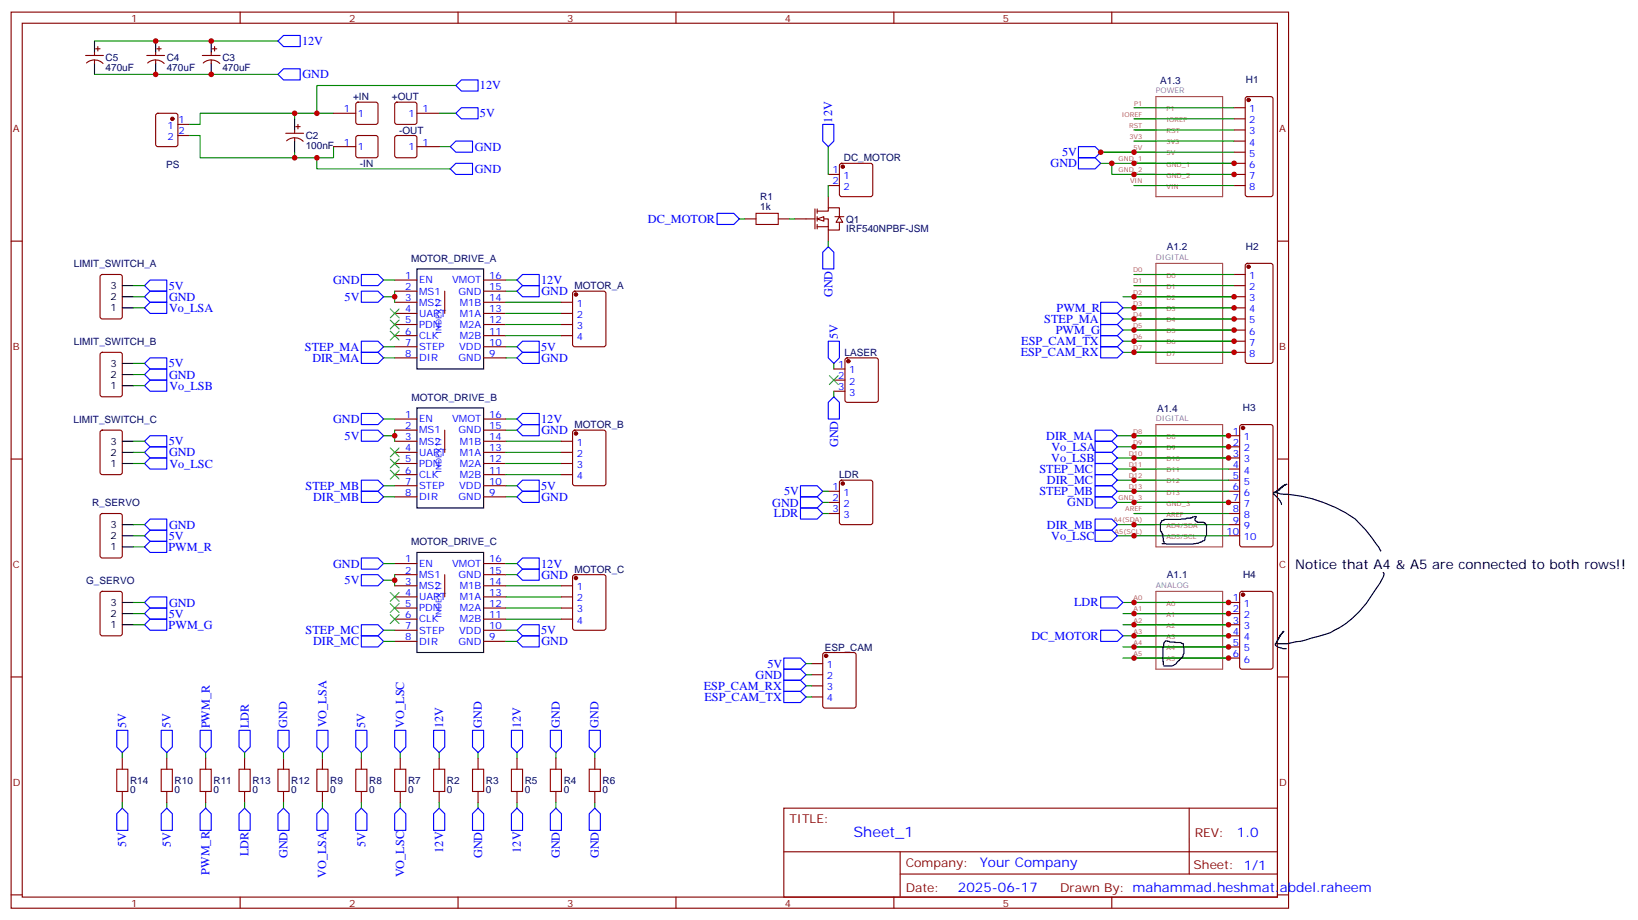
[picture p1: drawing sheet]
<svg xmlns="http://www.w3.org/2000/svg" width="520mm" height="292mm" viewBox="0 0 520 292" stroke-linecap="round" stroke-linejoin="round" font-family="sans-serif">
<g fill="none" stroke="#870000" stroke-width=".35">
<path d="M3.5 3.8h405.4v284.4h-405.4zM7.1 7.4h398.2v277.3h-398.2zM76.2 3.8v3.6M145.3 3.8v3.6M214.5 3.8v3.6M283.6 3.8v3.6M352.8 3.8v3.6M94.5 39.5v1.4M105.8 35.9h7.1M113.1 32.6l.5-.2h5.6l.5 .2 .2 .5v5.7l-.2 .5-.5 .2h-5.6l-.5-.3-.2-.4v-5.7zM125.5 32.6l.4-.2h5.7l.5 .2 .2 .5v5.7l-.2 .5-.5 .2h-5.7l-.5-.3-.2-.4v-5.7zM132.3 35.9h7"/>
<path d="M90.7 42.3h5.6M90.9 44.7a3.8 3.8 0 0 1 5.3 .1M93.5 41.2v1.1M93.5 43.7v1.1M93.8 40.2h1.4M105.8 46.5h7.1M113.1 43.2l.5-.2h5.6l.5 .2 .2 .5v5.7l-.2 .5-.5 .2h-5.6l-.5-.3-.2-.4v-5.7zM125.5 43.2l.4-.2h5.7l.5 .2 .2 .5v5.7l-.2 .5-.5 .2h-5.7l-.5-.3-.2-.4v-5.7zM132.3 46.5h7M3.5 76.5h3.6M252.2 69.5h6.4M258.6 66.3v6.3"/>
<path d="M259.3 69.5h3.5v3.5h3.5v-2.5M259.3 67h3.5v-1.1h3.5v2.9M259.3 66.3v1.4M259.3 68.8v1.4M259.3 71.2v1.4M259.3 71.9h3.5M262.8 62.4v3.5M262.8 73v3.5M264.9 68.8h2.9M405.3 76.5h3.6M32 87.3l.5-.2h5.6l.7 .4v13l-.5 .7h-5.8l-.7-.5-.1-12.9zM125.2 88.9h7.1"/>
<path d="M125.2 92.4h7.1M125.2 95.9h7.1M125.2 99.4h7.1M141.1 92.4v7M153.5 88.9h7M153.5 92.4h7M153.5 95.9h7M153.5 99.4h7M178.2 95.9h3.5M178.2 99.4h3.5M181.9 92.6l.5-.2h9.2l.6 .4 .1 16.5-.5 .7h-9.4l-.7-.4v-16.5zM32 112l.5-.2h5.6l.7 .4v13l-.5 .7h-5.8l-.7-.5-.1-12.9z"/>
<path d="M125.2 103h7.1M125.2 106.5h7.1M125.2 110h7.1M125.2 113.6h7.1M153.5 103h7M153.5 106.5h7M153.5 110h7M153.5 113.6h7M178.2 103h3.5M178.2 106.5h3.5M32 136.7l.5-.2h5.6l.7 .4v13l-.5 .6-5.8 .1-.7-.5-.1-12.9zM125.2 133h7.1"/>
<path d="M125.2 136.5h7.1M141.1 136.5v7M153.5 133h7M153.5 136.5h7M181.9 136.7l.5-.2h9.2l.6 .4 .1 16.5-.5 .7h-9.4l-.7-.4v-16.5zM3.5 145.7h3.6M125.2 140h7.1M125.2 143.5h7.1M125.2 147.1h7.1M125.2 150.6h7.1M125.2 154.1h7.1M125.2 157.7h7.1"/>
<path d="M153.5 140h7M153.5 143.5h7M153.5 147.1h7M153.5 150.6h7M153.5 154.1h7M153.5 157.7h7M178.2 140h3.5M178.2 143.5h3.5M178.2 147.1h3.5M178.2 150.6h3.5M405.3 145.7h3.6M32 163.2l.5-.3h5.6l.7 .5v13l-.5 .6-5.8 .1-.7-.5-.1-12.9z"/>
<path d="M125.2 178.8h7.1M153.5 178.8h7M32 187.8l.5-.2h5.6l.7 .5v12.9l-.5 .7-5.8 .1-.7-.5-.1-13zM125.2 182.4h7.1M125.2 185.9h7.1M125.2 189.4h7.1M125.2 192.9h7.1M125.2 196.5h7.1M125.2 200h7.1M141.1 182.4v7M153.5 182.4h7M153.5 185.9h7"/>
<path d="M153.5 189.4h7M153.5 192.9h7M153.5 196.5h7M153.5 200h7M178.2 185.9h3.5M178.2 189.4h3.5M178.2 192.9h3.5M178.2 196.5h3.5M181.9 182.6l.5-.2h9.2l.6 .4 .1 16.5-.5 .6-9.4 .1-.7-.5v-16.4zM3.5 214.8h3.6M125.2 203.5h7.1M153.5 203.5h7"/>
<path d="M405.3 214.8h3.6M248.7 256.4h156.6v28.3h-156.6zM377.3 256.5v20.8M248.7 270.3h156.5M285.6 277.3h119.6M285.6 270.3v14.1M3.5 284h3.6M76.2 284.7v3.5M145.3 284.7v3.5M214.5 284.7v3.5M283.6 284.7v3.5M352.8 284.7v3.5"/>
<path d="M405.3 284h3.6"/>
</g>
<g fill="none" stroke="#a64a4a" stroke-width=".35">
<path d="M359.8 34.2h7M359.8 37.7h7M366.8 30.7h21.1v31.7h-21.1zM359.8 41.2h7M359.8 44.8h7M359.8 48.3h7M359.8 51.8h7M359.8 55.4h7M359.8 58.9h7M359.8 87.1h7M359.8 90.6h7M359.8 94.2h7"/>
<path d="M359.8 97.7h7M366.8 83.6h21.1v31.7h-21.1zM359.8 101.2h7M359.8 104.7h7M359.8 108.3h7M359.8 111.8h7M359.8 138.3h7M366.8 134.7h21.1v38.8h-21.1zM359.8 141.8h7M359.8 145.3h7M359.8 148.8h7M359.8 152.4h7"/>
<path d="M359.8 155.9h7M359.8 159.4h7M359.8 162.9h7M359.8 166.5h7M359.8 170h7M359.8 191.2h7M359.8 194.7h7M359.8 198.2h7M366.8 187.6h21.1v24.7h-21.1zM359.8 201.8h7M359.8 205.3h7M359.8 208.8h7"/>
</g>
<g fill="none" stroke="#008700" stroke-width=".35">
<path d="M105.8 35.9h-42.3v3.6h-3.5M139.3 35.9h5.3M144.6 27.1h-44.1v8.8M60 43h3.5v7.1h42.3v-3.6M100.5 50.1v3.5h42.4M139.3 46.5h3.6M349.2 51.8h42.4M352.8 51.8v3.6h38.8M42.3 97.7h3.6M42.3 94.2h3.6M42.3 90.6h3.6M121.7 94.2h3.5"/>
<path d="M121.7 88.9h3.5M125.2 92.4v3.5M160.5 95.9h17.7M160.5 99.4h17.7M160.5 92.4h3.5M160.5 88.9h3.5M356.3 97.7h35.3M356.3 94.2h35.3M42.3 115.3h3.6M42.3 118.9h3.6M121.7 113.6h3.5M121.7 110h3.5"/>
<path d="M160.5 103h17.7M160.5 106.5h17.7M160.5 113.6h3.5M160.5 110h3.5M356.3 101.2h35.3M356.3 104.7h35.3M356.3 108.3h35.3M356.3 111.8h35.3M42.3 122.4h3.6M121.7 133h3.5M121.7 138.3h3.5M125.2 136.5v3.5"/>
<path d="M160.5 136.5h3.5M160.5 133h3.5M354.5 138.3h35.3M42.3 140h3.6M42.3 143.5h3.6M42.3 147.1h3.6M121.7 157.7h3.5M121.7 154.1h3.5M160.5 140h17.7M160.5 143.5h17.7M160.5 147.1h17.7M160.5 150.6h17.7"/>
<path d="M160.5 157.7h3.5M160.5 154.1h3.5M354.5 159.4h35.3M354.5 141.8h35.3M42.3 166.5h3.6M42.3 170h3.6M42.3 173.5h3.6M121.7 178.8h3.5M160.5 178.8h3.5M42.3 191.2h3.6M42.3 194.7h3.6M42.3 198.2h3.6"/>
<path d="M121.7 200h3.5M121.7 184.1h3.5M125.2 182.4v3.5M160.5 185.9h17.7M160.5 189.4h17.7M160.5 192.9h17.7M160.5 196.5h17.7M160.5 182.4h3.5M160.5 200h3.5M356.3 191.2h33.5M356.3 194.7h33.5M356.3 198.2h33.5"/>
<path d="M121.7 203.5h3.5M160.5 203.5h3.5"/>
</g>
<g fill="none" stroke="#00f" stroke-width=".35">
<path d="M144.6 35.9l1.8-1.7h5.3v3.5h-5.3zM146.4 25.4h5.3v3.5h-5.3l-1.8-1.8zM142.9 46.5l1.7-1.7h5.3v3.5h-5.3zM142.9 53.6l1.7-1.8h5.3v3.6h-5.3zM342.2 50.1h5.3l1.7 1.7-1.7 1.8h-5.3zM45.9 94.2l1.7-1.8h5.3v3.5h-5.3zM45.9 90.6l1.7-1.7h5.3v3.5h-5.3zM45.9 97.7l1.7-1.8h5.3v3.5h-5.3zM114.7 87.1h5.2l1.8 1.8-1.8 1.7h-5.2zM114.7 92.4h5.2l1.8 1.8-1.8 1.7h-5.2zM164 92.4l1.8-1.8h5.3v3.6h-5.3zM164 88.9l1.8-1.8h5.3v3.5h-5.3z"/>
<path d="M45.9 118.9l1.7-1.8h5.3v3.5h-5.3zM45.9 115.3l1.7-1.7h5.3v3.5h-5.3zM114.7 108.3h5.2l1.8 1.7-1.8 1.8h-5.2zM114.7 111.8h5.2l1.8 1.8-1.8 1.7h-5.2zM164 113.6l1.8-1.8h5.3v3.5h-5.3zM164 110l1.8-1.7h5.3v3.5h-5.3zM45.9 122.4l1.7-1.8h5.3v3.5h-5.3zM114.7 131.2h5.2l1.8 1.8-1.8 1.7h-5.2zM114.7 136.5h5.2l1.8 1.8-1.8 1.7h-5.2zM164 136.5l1.8-1.8h5.3v3.6h-5.3zM164 133l1.8-1.8h5.3v3.5h-5.3zM45.9 147.1l1.7-1.8h5.3v3.5h-5.3z"/>
<path d="M45.9 143.5l1.7-1.7h5.3v3.5h-5.3zM45.9 140l1.7-1.7h5.3v3.5h-5.3zM114.7 155.9h5.2l1.8 1.8-1.8 1.7h-5.2zM114.7 152.4h5.2l1.8 1.7-1.8 1.8h-5.2zM164 157.7l1.8-1.8h5.3v3.5h-5.3zM164 154.1l1.8-1.7h5.3v3.5h-5.3zM347.5 157.7h5.3l1.7 1.7-1.7 1.8h-5.3zM45.9 170l1.7-1.8h5.3v3.6h-5.3zM45.9 173.5l1.7-1.7h5.3v3.5h-5.3zM47.6 164.7h5.3v3.5h-5.3l-1.7-1.7zM114.7 177.1h5.2l1.8 1.7-1.8 1.8h-5.2zM164 178.8l1.8-1.7h5.3v3.5h-5.3z"/>
<path d="M47.6 196.5h5.3v3.5h-5.3l-1.7-1.8zM47.6 192.9h5.3v3.6h-5.3l-1.7-1.8zM47.6 189.4h5.3v3.5h-5.3l-1.7-1.7zM114.7 198.2h5.2l1.8 1.8-1.8 1.8h-5.2zM114.7 182.4h5.2l1.8 1.7-1.8 1.8h-5.2zM164 200l1.8-1.8h5.3v3.6h-5.3zM165.8 180.6h5.3v3.5h-5.3l-1.8-1.7zM114.7 201.8h5.2l1.8 1.7-1.8 1.8h-5.2zM164 203.5l1.8-1.7h5.3v3.5h-5.3z"/>
</g>
<g fill="none" stroke="#000" stroke-width=".35">
<path d="M93.5 37.7v3.5M93.5 44.8v3.5M38.8 90.6h3.5M38.8 97.7h3.5M38.8 94.2h3.5M132.3 85.3h21.2v31.8h-21.2zM38.8 115.3h3.5M38.8 118.9h3.5M38.8 122.4h3.5M132.3 129.4h21.2v31.8h-21.2zM38.8 140h3.5M38.8 147.1h3.5"/>
<path d="M38.8 143.5h3.5M38.8 166.5h3.5M38.8 173.5h3.5M38.8 170h3.5M132.3 175.3h21.2v31.7h-21.2zM38.8 191.2h3.5M38.8 198.2h3.5M38.8 194.7h3.5"/>
</g>
<g fill="none" stroke="#3c3" stroke-width=".35">
<path d="M123.8 98l2.8 2.9M126.6 98l-2.8 2.9M123.8 101.6l2.8 2.8M123.8 105.1l2.8 2.8M126.6 101.6l-2.8 2.8M126.6 105.1l-2.8 2.8M123.8 142.1l2.8 2.9M123.8 145.7l2.8 2.8M123.8 149.2l2.8 2.8M126.6 142.1l-2.8 2.9M126.6 145.7l-2.8 2.8M126.6 149.2l-2.8 2.8"/>
<path d="M123.8 188l2.8 2.8M123.8 191.5l2.8 2.8M123.8 195.1l2.8 2.8M126.6 188l-2.8 2.8M126.6 191.5l-2.8 2.8M126.6 195.1l-2.8 2.8"/>
</g>
<g fill="#870000" stroke="#870000" stroke-width=".35">
<circle cx="182.7" cy="183.4" r=".53"/>
<circle cx="182.7" cy="137.5" r=".53"/>
<circle cx="182.7" cy="93.5" r=".53"/>
</g>
<g fill="#fff" stroke="#870000" stroke-width=".35">
<path d="M266.3 68.8l1.1 1.7h-2.1z"/>
<path d="M259.3 69.5l2.1-.7v1.4z"/>
</g>
<g fill="none" stroke="#00f" stroke-width=".35">
<path d="M88.2 13l1.8-1.7h5.2v3.5h-5.2zM88.2 23.6l1.8-1.8h5.2v3.6h-5.2zM261.1 39.5h3.5v5.3l-1.8 1.7-1.7-1.7zM342.2 46.5h5.3l1.7 1.8-1.7 1.8h-5.3zM227.5 67.7h5.3l1.8 1.8-1.8 1.7h-5.3zM262.8 78.3l1.8 1.7v5.3h-3.5v-5.3zM349.2 95.9h5.3l1.8 1.8-1.8 1.7h-5.3zM349.2 99.4h5.3l1.8 1.8-1.8 1.8h-5.3zM262.8 108.3h3.5v5.3l-1.7 1.7-1.8-1.7zM349.2 106.5h5.3l1.8 1.8-1.8 1.7h-5.3zM349.2 103h5.3l1.8 1.7-1.8 1.8h-5.3zM349.2 110h5.3l1.8 1.8-1.8 1.8h-5.3z"/>
<path d="M264.6 125.9l1.7 1.8v5.3h-3.5v-5.3zM347.5 136.5h5.3l1.7 1.8-1.7 1.7h-5.3zM254 157.7h5.3l1.8 1.7-1.8 1.8h-5.3zM254 154.1h5.3l1.8 1.8-1.8 1.8h-5.3zM347.5 154.1h5.3l1.7 1.8-1.7 1.8h-5.3zM347.5 150.6h5.3l1.7 1.8-1.7 1.7h-5.3zM347.5 147.1h5.3l1.7 1.7-1.7 1.8h-5.3zM347.5 143.5h5.3l1.7 1.8-1.7 1.8h-5.3zM347.5 140h5.3l1.7 1.8-1.7 1.7h-5.3zM254 161.2h5.3l1.8 1.7-1.8 1.8h-5.3zM347.5 168.2h5.3l1.7 1.8-1.7 1.8h-5.3zM347.5 164.7h5.3l1.7 1.8-1.7 1.7h-5.3z"/>
<path d="M349.2 200h5.3l1.8 1.8-1.8 1.7h-5.3zM349.2 189.4h5.3l1.8 1.8-1.8 1.7h-5.3zM248.7 208.8h5.3l1.8 1.8-1.8 1.7h-5.3zM248.7 212.3h5.3l1.8 1.8-1.8 1.8h-5.3zM248.7 215.9h5.3l1.8 1.7-1.8 1.8h-5.3zM248.7 219.4h5.3l1.8 1.8-1.8 1.7h-5.3zM37 231.7h3.6v5.3l-1.8 1.8-1.8-1.8zM51.2 231.7h3.5v5.3l-1.8 1.8-1.7-1.8zM63.5 231.7h3.5v5.3l-1.7 1.8-1.8-1.8zM75.8 231.7h3.6v5.3l-1.8 1.8-1.8-1.8zM88.2 231.7h3.5v5.3l-1.7 1.8-1.8-1.8zM100.5 231.7h3.6v5.3l-1.8 1.8-1.8-1.8z"/>
<path d="M112.9 231.7h3.5v5.3l-1.7 1.8-1.8-1.8zM125.2 231.7h3.6v5.3l-1.8 1.8-1.8-1.8zM137.6 231.7h3.5v5.3l-1.8 1.8-1.7-1.8zM149.9 231.7h3.6v5.3l-1.8 1.8-1.8-1.8zM162.3 231.7h3.5v5.3l-1.8 1.8-1.7-1.8zM174.6 231.7h3.6v5.3l-1.8 1.8-1.8-1.8zM187 231.7h3.5v5.3l-1.8 1.8-1.7-1.8zM38.8 256.4l1.8 1.8v5.3h-3.6v-5.3zM52.9 256.4l1.8 1.8v5.3h-3.5v-5.3zM65.3 256.4l1.7 1.8v5.3h-3.5v-5.3zM77.6 256.4l1.8 1.8v5.3h-3.6v-5.3zM90 256.4l1.7 1.8v5.3h-3.5v-5.3z"/>
<path d="M102.3 256.4l1.8 1.8v5.3h-3.6v-5.3zM114.7 256.4l1.7 1.8v5.3h-3.5v-5.3zM127 256.4l1.8 1.8v5.3h-3.6v-5.3zM139.3 256.4l1.8 1.8v5.3h-3.5v-5.3zM151.7 256.4l1.8 1.8v5.3h-3.6v-5.3zM164 256.4l1.8 1.8v5.3h-3.5v-5.3zM176.4 256.4l1.8 1.8v5.3h-3.6v-5.3zM188.7 256.4l1.8 1.8v5.3h-3.5v-5.3z"/>
</g>
<g fill="none" stroke="#008700" stroke-width=".35">
<path d="M30 13h58.2M30 23.6h58.2M93.5 35.9v1.8M359.8 34.2h31.8M359.8 37.7h31.8M93.5 48.3v1.8M262.8 46.5v8.9M262.8 58.9v3.5M349.2 48.3h42.4M359.8 41.2h31.8M359.8 44.8h31.8M359.8 51.8h31.8"/>
<path d="M359.8 55.4h31.8M359.8 58.9h31.8M234.6 69.5h1.8M250.5 69.5h1.7M262.8 76.5v1.8M359.8 87.1h31.8M359.8 90.6h31.8M359.8 94.2h31.8M359.8 97.7h31.8M264.6 115.3v1.8M359.8 101.2h31.8M359.8 104.7h31.8"/>
<path d="M359.8 108.3h31.8M359.8 111.8h31.8M264.6 124.1v1.8M359.8 138.3h30M261.1 159.4h1.7M261.1 155.9h1.7M354.5 145.3h35.3M354.5 155.9h35.3M354.5 148.8h35.3M354.5 152.4h35.3M359.8 159.4h30M359.8 141.8h30"/>
<path d="M261.1 162.9h1.7M354.5 166.5h35.3M354.5 170h35.3M359.8 162.9h30M359.8 191.2h30M359.8 194.7h30M359.8 198.2h30M255.8 210.6h1.7M255.8 214.1h1.7M255.8 217.6h1.7M356.3 205.3h33.5M356.3 201.8h33.5"/>
<path d="M356.3 208.8h33.5M38.8 238.8v1.8M52.9 238.8v1.8M65.3 238.8v1.8M77.6 238.8v1.8M90 238.8v1.8M102.3 238.8v1.8M114.7 238.8v1.8M127 238.8v1.8M139.3 238.8v1.8M151.7 238.8v1.8M164 238.8v1.8"/>
<path d="M176.4 238.8v1.8M188.7 238.8v1.8M255.8 221.2h1.7M38.8 254.7v1.7M52.9 254.7v1.7M65.3 254.7v1.7M77.6 254.7v1.7M90 254.7v1.7M102.3 254.7v1.7M114.7 254.7v1.7M127 254.7v1.7M139.3 254.7v1.7"/>
<path d="M151.7 254.7v1.7M164 254.7v1.7M176.4 254.7v1.7M188.7 254.7v1.7"/>
</g>
<g fill="none" stroke="#870000" stroke-width=".35">
<path d="M27.2 17.6h5.6M27.4 20a3.8 3.8 0 0 1 5.3 .2M30 16.5v1.1M30 19v1.1M30.3 15.5h1.4M31 14.8v1.4M46.6 17.6h5.6M46.9 20a3.8 3.8 0 0 1 5.2 .2M49.4 16.5v1.1M49.4 19v1.1M49.7 15.5h1.5M50.4 14.8v1.4"/>
<path d="M64.2 17.6h5.6M64.5 20a3.8 3.8 0 0 1 5.2 .2M67 16.5v1.1M67 19v1.1M67.4 15.5h1.4M68.1 14.8v1.4M49.6 36.2l.5-.3h5.6l.7 .5v9.4l-.4 .7h-5.9l-.7-.4v-9.4zM56.4 39.5h3.6M391.6 34.2h3.5M391.6 37.7h3.5M395.3 30.9l.5-.2h7.4l.7 .4v30.6l-.4 .7h-7.7l-.6-.5-.1-30.5zM56.4 43h3.6"/>
<path d="M262.8 55.4h3.5M262.8 58.9h3.5M266.6 52l.5-.2h9.1l.5 .2 .2 .5v9.2l-.2 .5-.5 .2h-9.1l-.5-.2-.3-.5v-9.2zM391.6 55.4h3.5M391.6 58.9h3.5M391.6 41.2h3.5M391.6 44.8h3.5M391.6 48.3h3.5M391.6 51.8h3.5M236.4 69.5h3.5M246.9 69.5h3.6M391.6 87.1h3.5"/>
<path d="M391.6 90.6h3.5M391.6 94.2h3.5M391.6 97.7h3.5M395.3 83.8l.5-.2h7.4l.7 .4v30.6l-.4 .7h-7.7l-.6-.4-.1-30.6zM264.6 117.1h3.5M268.3 113.8l.5-.2h9.2l.5 .2 .2 .5v12.7l-.2 .5-.5 .2h-9.2l-.5-.3-.2-.4v-12.7zM391.6 101.2h3.5M391.6 104.7h3.5M391.6 108.3h3.5M391.6 111.8h3.5M264.6 120.6h3.5M264.6 124.1h3.5"/>
<path d="M389.8 138.3h3.5M393.6 134.9l.5-.2h9.1l.7 .5v37.6l-.4 .7h-9.4l-.7-.4-.1-37.7zM262.8 155.9h3.5M262.8 159.4h3.5M266.6 152.6l.5-.2h9.1l.5 .2 .2 .5v12.7l-.2 .5-.5 .2h-9.1l-.5-.3-.3-.4v-12.7zM389.8 155.9h3.5M389.8 159.4h3.5M389.8 141.8h3.5M389.8 145.3h3.5M389.8 148.8h3.5M389.8 152.4h3.5M262.8 162.9h3.5"/>
<path d="M389.8 162.9h3.5M389.8 166.5h3.5M389.8 170h3.5M389.8 191.2h3.5M389.8 194.7h3.5M389.8 198.2h3.5M393.6 187.8l.5-.2h9.1l.7 .5v23.5l-.4 .7h-9.4l-.7-.4-.1-23.6zM257.5 210.6h3.6M257.5 214.1h3.6M257.5 217.6h3.6M261.3 207.3l.5-.3h9.1l.7 .5v16.5l-.4 .6-9.4 .1-.7-.5v-16.4zM389.8 201.8h3.5"/>
<path d="M389.8 205.3h3.5M389.8 208.8h3.5M257.5 221.2h3.6M38.8 240.6v3.5M38.8 251.1v3.6M52.9 240.6v3.5M52.9 251.1v3.6M65.3 240.6v3.5M65.3 251.1v3.6M77.6 240.6v3.5M77.6 251.1v3.6M90 240.6v3.5"/>
<path d="M90 251.1v3.6M102.3 240.6v3.5M102.3 251.1v3.6M114.7 240.6v3.5M114.7 251.1v3.6M127 240.6v3.5M127 251.1v3.6M139.3 240.6v3.5M139.3 251.1v3.6M151.7 240.6v3.5M151.7 251.1v3.6M164 240.6v3.5"/>
<path d="M164 251.1v3.6M176.4 240.6v3.5M176.4 251.1v3.6M188.7 240.6v3.5M188.7 251.1v3.6"/>
</g>
<g fill="#870000" stroke="#870000" stroke-width=".35">
<circle cx="267.4" cy="52.9" r=".53"/>
<circle cx="269.2" cy="114.6" r=".53"/>
<circle cx="262.1" cy="208.1" r=".53"/>
<circle cx="267.4" cy="153.4" r=".53"/>
<circle cx="54.7" cy="37.7" r=".53"/>
<circle cx="396.2" cy="31.7" r=".53"/>
<circle cx="396.2" cy="84.6" r=".53"/>
<circle cx="394.4" cy="135.8" r=".53"/>
<circle cx="394.4" cy="188.7" r=".53"/>
</g>
<g fill="none" stroke="#a10000" stroke-width=".35">
<path d="M239.9 67.7h7v3.5h-7zM37 244.1h3.6v7h-3.6zM51.2 244.1h3.5v7h-3.5zM63.5 244.1h3.5v7h-3.5zM75.8 244.1h3.6v7h-3.6zM88.2 244.1h3.5v7h-3.5zM100.5 244.1h3.6v7h-3.6zM112.9 244.1h3.5v7h-3.5zM125.2 244.1h3.6v7h-3.6zM137.6 244.1h3.5v7h-3.5zM149.9 244.1h3.6v7h-3.6zM162.3 244.1h3.5v7h-3.5z"/>
<path d="M174.6 244.1h3.6v7h-3.6zM187 244.1h3.5v7h-3.5z"/>
</g>
<path d="M263.2 119.2l2.8 2.8M266 119.2l-2.8 2.8" fill="none" stroke="#3c3" stroke-width=".35"/>
<path d="M30 13v3.5M49.4 13v3.5M67 13v3.5M30 20.1v3.5M49.4 20.1v3.5M67 20.1v3.5M369.4 172.3v-.4l-.3-.2-.1-2.2h-.3l-.1-.8h-.3l-.1-.5v-2.2l.3-.1 .1-.7 .8-.1v-.3l6.9-.1 .1-.3h1.5l.5-.4 1.2-.1-.4 .6 .2 1h.4v.2l2.5 .2 .5 .7v3.2l-.4 .6-.1 .9-1 .7-.8 .1-.1 .3-2 .2-9.7-.1M406.6 160.1v-.4l-.8-1.3-1.7-1.6v-.6l.8-.1 1.3-1.2a2.91 2.91 0 0 1 2.1-1.2l-1.9 1.2-.4 .6-1.3 .6v.2l1.5 .4a43.9 43.9 0 0 1 23.8 8 47.1 47.1 0 0 1 8.1 10.2v-.3M438.9 181.7l.2 .2a5 5 0 0 1-1.3 3.2l-1.4 2a28.8 28.8 0 0 1-18 14.8l-5.6 1.6-4.4 .8h-3.4l.4-1.2 1.7-2.8h.3l-1.3 1.4-.4 1-.3 .1-.1 .8-.4 .7h-.2v.4l.9 .7 1.4 .4h1.2M369.1 210.9l-.1-5.5 .2-.2a1.75 1.75 0 0 1 .6-1.7l.6-.1 .8 .3 3.5 .2 .4 .4h.4v.7a4.3 4.3 0 0 1-.1 3.2l-.1 .4h-.3l-.8 1-.8 .5-.1 .4-1 .7-3.1 .1" fill="none" stroke="#000" stroke-width=".35"/>
<g fill="#c00">
<circle cx="100.5" cy="35.9" r=".88"/>
<circle cx="352.8" cy="51.8" r=".88"/>
<circle cx="125.2" cy="94.2" r=".88"/>
<circle cx="125.2" cy="138.3" r=".88"/>
<circle cx="125.2" cy="184.1" r=".88"/>
<circle cx="100.5" cy="50.1" r=".88"/>
<circle cx="93.5" cy="35.9" r=".88"/>
<circle cx="93.5" cy="50.1" r=".88"/>
<circle cx="67" cy="13" r=".88"/>
<circle cx="49.4" cy="13" r=".88"/>
<circle cx="67" cy="23.6" r=".88"/>
<circle cx="49.4" cy="23.6" r=".88"/>
<circle cx="359.8" cy="51.8" r=".88"/>
<circle cx="359.8" cy="55.4" r=".88"/>
<circle cx="391.6" cy="51.8" r=".88"/>
<circle cx="391.6" cy="55.4" r=".88"/>
<circle cx="359.8" cy="94.2" r=".88"/>
<circle cx="359.8" cy="97.7" r=".88"/>
<circle cx="359.8" cy="101.2" r=".88"/>
<circle cx="359.8" cy="104.7" r=".88"/>
<circle cx="359.8" cy="108.3" r=".88"/>
<circle cx="359.8" cy="111.8" r=".88"/>
<circle cx="391.6" cy="94.2" r=".88"/>
<circle cx="391.6" cy="97.7" r=".88"/>
<circle cx="391.6" cy="101.2" r=".88"/>
<circle cx="391.6" cy="104.7" r=".88"/>
<circle cx="391.6" cy="108.3" r=".88"/>
<circle cx="391.6" cy="111.8" r=".88"/>
<circle cx="359.8" cy="138.3" r=".88"/>
<circle cx="359.8" cy="141.8" r=".88"/>
<circle cx="359.8" cy="145.3" r=".88"/>
<circle cx="359.8" cy="159.4" r=".88"/>
<circle cx="389.8" cy="138.3" r=".88"/>
<circle cx="389.8" cy="141.8" r=".88"/>
<circle cx="389.8" cy="145.3" r=".88"/>
<circle cx="389.8" cy="159.4" r=".88"/>
<circle cx="359.8" cy="191.2" r=".88"/>
<circle cx="359.8" cy="194.7" r=".88"/>
<circle cx="359.8" cy="198.2" r=".88"/>
<circle cx="359.8" cy="201.8" r=".88"/>
<circle cx="359.8" cy="205.3" r=".88"/>
<circle cx="359.8" cy="208.8" r=".88"/>
<circle cx="389.8" cy="191.2" r=".88"/>
<circle cx="389.8" cy="194.7" r=".88"/>
<circle cx="389.8" cy="198.2" r=".88"/>
<circle cx="389.8" cy="201.8" r=".88"/>
<circle cx="389.8" cy="205.3" r=".88"/>
<circle cx="389.8" cy="208.8" r=".88"/>
<circle cx="359.8" cy="148.8" r=".88"/>
<circle cx="359.8" cy="152.4" r=".88"/>
<circle cx="359.8" cy="155.9" r=".88"/>
<circle cx="359.8" cy="166.5" r=".88"/>
<circle cx="359.8" cy="170" r=".88"/>
<circle cx="359.8" cy="48.3" r=".88"/>
<circle cx="349.3" cy="48.3" r=".88"/>
</g>
<text font-size="4.6" fill="#00f" x="270.8" y="265.5">Sheet_1</text>
<text font-size="4.2" x="411" y="180.6">Notice that A4 &amp; A5 are connected to both rows!!</text>
<g font-size="4.2" fill="#00f">
<text x="392.5" y="265.7">1.0</text>
<text x="310.9" y="275.3">Your Company</text>
<text x="304" y="283.1">2025-06-17</text>
</g>
<g font-size="3.9" fill="#00f">
<text x="95.9" y="14.3">12V</text>
<text x="96" y="24.9">GND</text>
<text x="152.3" y="28.4">12V</text>
<text x="152.3" y="37.2">5V</text>
<text x="264.1" y="38.9" transform="rotate(-90 264.1 38.9)">12V</text>
<text x="150.6" y="47.8">GND</text>
<text x="333.3" y="53.1">GND</text>
<text x="337" y="49.5">5V</text>
<text x="150.6" y="54.8">GND</text>
<text x="205.6" y="70.7">DC_MOTOR</text>
<text x="53.5" y="91.9">5V</text>
<text x="53.6" y="95.4">GND</text>
<text x="105.7" y="90.2">GND</text>
<text x="109.3" y="95.4">5V</text>
<text x="171.7" y="90.1">12V</text>
<text x="171.8" y="93.7">GND</text>
<text x="264.1" y="94.3" transform="rotate(-90 264.1 94.3)">GND</text>
<text x="53.7" y="99">Vo_LSA</text>
<text x="335.2" y="98.9">PWM_R</text>
<text x="265.9" y="107.7" transform="rotate(-90 265.9 107.7)">5V</text>
<text x="331.4" y="102.5">STEP_MA</text>
<text x="335" y="106">PWM_G</text>
<text x="96.8" y="111.3">STEP_MA</text>
<text x="171.7" y="111.3">5V</text>
<text x="323.9" y="113">ESP_CAM_RX</text>
<text x="324.1" y="109.5">ESP_CAM_TX</text>
<text x="53.5" y="116.6">5V</text>
<text x="99.1" y="114.8">DIR_MA</text>
<text x="171.8" y="114.8">GND</text>
<text x="53.6" y="120.1">GND</text>
<text x="53.8" y="123.6">Vo_LSB</text>
<text x="105.7" y="134.3">GND</text>
<text x="171.7" y="134.2">12V</text>
<text x="171.8" y="137.8">GND</text>
<text x="53.5" y="141.3">5V</text>
<text x="109.3" y="139.5">5V</text>
<text x="265.9" y="141.9" transform="rotate(-90 265.9 141.9)">GND</text>
<text x="332" y="139.5">DIR_MA</text>
<text x="333.6" y="143">Vo_LSA</text>
<text x="53.6" y="144.8">GND</text>
<text x="53.7" y="148.3">Vo_LSC</text>
<text x="333.5" y="146.6">Vo_LSB</text>
<text x="97" y="155.4">STEP_MB</text>
<text x="171.7" y="155.4">5V</text>
<text x="329.8" y="150.1">STEP_MC</text>
<text x="332.2" y="153.6">DIR_MC</text>
<text x="99.4" y="158.9">DIR_MB</text>
<text x="171.8" y="158.9">GND</text>
<text x="245" y="160.8">GND</text>
<text x="248.8" y="157.1">5V</text>
<text x="329.8" y="157.1">STEP_MB</text>
<text x="338.6" y="160.7">GND</text>
<text x="53.6" y="167.8">GND</text>
<text x="245.6" y="164.2">LDR</text>
<text x="332.2" y="167.7">DIR_MB</text>
<text x="53.5" y="171.3">5V</text>
<text x="333.5" y="171.3">Vo_LSC</text>
<text x="53.5" y="174.8">PWM_R</text>
<text x="105.7" y="180.2">GND</text>
<text x="109.3" y="185.4">5V</text>
<text x="171.7" y="180.1">12V</text>
<text x="171.8" y="183.6">GND</text>
<text x="53.5" y="196">5V</text>
<text x="53.6" y="192.5">GND</text>
<text x="340.8" y="192.4">LDR</text>
<text x="53.5" y="199.5">PWM_G</text>
<text x="97" y="201.2">STEP_MC</text>
<text x="171.7" y="201.3">5V</text>
<text x="327.3" y="203">DC_MOTOR</text>
<text x="99.4" y="204.8">DIR_MC</text>
<text x="171.8" y="204.8">GND</text>
<text x="239.7" y="215.4">GND</text>
<text x="243.5" y="211.8">5V</text>
<text x="223.3" y="218.9">ESP_CAM_RX</text>
<text x="223.5" y="222.4">ESP_CAM_TX</text>
<text x="40" y="231.1" transform="rotate(-90 40 231.1)">5V</text>
<text x="54.1" y="231.1" transform="rotate(-90 54.1 231.1)">5V</text>
<text x="66.6" y="231.1" transform="rotate(-90 66.6 231.1)">PWM_R</text>
<text x="79" y="231.1" transform="rotate(-90 79 231.1)">LDR</text>
<text x="91.2" y="231" transform="rotate(-90 91.2 231)">GND</text>
<text x="103.6" y="230.8" transform="rotate(-90 103.6 230.8)">VO_LSA</text>
<text x="115.9" y="231.1" transform="rotate(-90 115.9 231.1)">5V</text>
<text x="128.2" y="230.9" transform="rotate(-90 128.2 230.9)">VO_LSC</text>
<text x="140.6" y="231.1" transform="rotate(-90 140.6 231.1)">12V</text>
<text x="152.9" y="231" transform="rotate(-90 152.9 231)">GND</text>
<text x="165.3" y="231.1" transform="rotate(-90 165.3 231.1)">12V</text>
<text x="177.6" y="231" transform="rotate(-90 177.6 231)">GND</text>
<text x="189.9" y="231" transform="rotate(-90 189.9 231)">GND</text>
<text x="40.1" y="268.8" transform="rotate(-90 40.1 268.8)">5V</text>
<text x="54.2" y="268.8" transform="rotate(-90 54.2 268.8)">5V</text>
<text x="115.9" y="268.8" transform="rotate(-90 115.9 268.8)">5V</text>
<text x="78.9" y="271.7" transform="rotate(-90 78.9 271.7)">LDR</text>
<text x="91.2" y="272.4" transform="rotate(-90 91.2 272.4)">GND</text>
<text x="140.6" y="270.6" transform="rotate(-90 140.6 270.6)">12V</text>
<text x="153" y="272.4" transform="rotate(-90 153 272.4)">GND</text>
<text x="165.3" y="270.6" transform="rotate(-90 165.3 270.6)">12V</text>
<text x="177.7" y="272.4" transform="rotate(-90 177.7 272.4)">GND</text>
<text x="190" y="272.4" transform="rotate(-90 190 272.4)">GND</text>
<text x="66.5" y="277.6" transform="rotate(-90 66.5 277.6)">PWM_R</text>
<text x="103.5" y="278.6" transform="rotate(-90 103.5 278.6)">VO_LSA</text>
<text x="128.3" y="278.4" transform="rotate(-90 128.3 278.4)">VO_LSC</text>
</g>
<g font-size="3.9" fill="#800">
<text x="250.5" y="261">TITLE:</text>
<text x="379.1" y="265.7">REV:</text>
<text x="287.4" y="275.2">Company:</text>
<text x="378.7" y="275.8">Sheet: 1/1</text>
<text x="287.4" y="282.9">Date:</text>
<text x="336.4" y="283">Drawn By: mahammad.heshmat.abdel.raheem</text>
</g>
<g font-size="3.2" fill="#800">
<text x="41.6" y="6.8">1</text>
<text x="110.8" y="6.8">2</text>
<text x="179.9" y="6.8">3</text>
<text x="249.1" y="6.8">4</text>
<text x="318.2" y="6.8">5</text>
<text x="4.1" y="41.9">A</text>
<text x="405.9" y="41.9">A</text>
<text x="4.1" y="111.1">B</text>
<text x="405.9" y="111.1">B</text>
<text x="4.1" y="180.2">C</text>
<text x="405.9" y="180.2">C</text>
<text x="4.1" y="249.4">D</text>
<text x="405.9" y="249.4">D</text>
<text x="41.6" y="287.7">1</text>
<text x="110.8" y="287.7">2</text>
<text x="179.9" y="287.7">3</text>
<text x="249.1" y="287.7">4</text>
<text x="318.2" y="287.7">5</text>
</g>
<g font-size="3.2" fill="#000080">
<text x="33.5" y="22.6">470uF</text>
<text x="33.5" y="19.4">C5</text>
<text x="52.9" y="22.6">470uF</text>
<text x="52.9" y="19.4">C4</text>
<text x="70.6" y="22.6">470uF</text>
<text x="70.6" y="19.4">C3</text>
<text x="368.1" y="26.6">A1.3</text>
<text x="395.3" y="26.4">H1</text>
<text x="112" y="31.8">+IN</text>
<text x="124.3" y="31.8">+OUT</text>
<text x="97" y="47.3">100nF</text>
<text x="97" y="44.1">C2</text>
<text x="126.7" y="42.4">-OUT</text>
<text x="52.7" y="53.3">PS</text>
<text x="114.2" y="53">-IN</text>
<text x="267.8" y="51.2">DC_MOTOR</text>
<text x="241.2" y="63.6">R1</text>
<text x="241.2" y="66.6">1k</text>
<text x="268.5" y="70.7">Q1</text>
<text x="268.5" y="73.7">IRF540NPBF-JSM</text>
<text x="130.4" y="83.1">MOTOR_DRIVE_A</text>
<text x="370.2" y="79.5">A1.2</text>
<text x="395.3" y="79.3">H2</text>
<text x="23.4" y="84.7">LIMIT_SWITCH_A</text>
<text x="182.3" y="91.8">MOTOR_A</text>
<text x="23.4" y="109.4">LIMIT_SWITCH_B</text>
<text x="268" y="112.9">LASER</text>
<text x="130.6" y="127.2">MOTOR_DRIVE_B</text>
<text x="367.1" y="130.6">A1.4</text>
<text x="394.4" y="130.3">H3</text>
<text x="23.3" y="134.1">LIMIT_SWITCH_C</text>
<text x="182.3" y="135.9">MOTOR_B</text>
<text x="266.2" y="151.8">LDR</text>
<text x="29.2" y="160.6">R_SERVO</text>
<text x="130.4" y="173">MOTOR_DRIVE_C</text>
<text x="27.3" y="185.3">G_SERVO</text>
<text x="182.3" y="181.7">MOTOR_C</text>
<text x="370.3" y="183.6">A1.1</text>
<text x="394.4" y="183.3">H4</text>
<text x="261.7" y="206.4">ESP_CAM</text>
<text x="41.3" y="251.7">0</text>
<text x="41.3" y="248.8">R14</text>
<text x="55.4" y="251.7">0</text>
<text x="55.4" y="248.8">R10</text>
<text x="67.7" y="251.7">0</text>
<text x="67.7" y="248.8">R11</text>
<text x="80.1" y="251.7">0</text>
<text x="80.1" y="248.8">R13</text>
<text x="92.4" y="251.7">0</text>
<text x="92.4" y="248.8">R12</text>
<text x="104.8" y="251.7">0</text>
<text x="104.8" y="248.8">R9</text>
<text x="117.1" y="251.7">0</text>
<text x="117.1" y="248.8">R8</text>
<text x="129.5" y="251.7">0</text>
<text x="129.5" y="248.8">R7</text>
<text x="141.8" y="251.7">0</text>
<text x="141.8" y="248.8">R2</text>
<text x="154.2" y="251.7">0</text>
<text x="154.2" y="248.8">R3</text>
<text x="166.5" y="251.7">0</text>
<text x="166.5" y="248.8">R5</text>
<text x="178.9" y="251.7">0</text>
<text x="178.9" y="248.8">R4</text>
<text x="191.2" y="251.7">0</text>
<text x="191.2" y="248.8">R6</text>
</g>
<g font-size="3.2" fill="#00f">
<text x="109.1" y="35.6">1</text>
<text x="134.1" y="35.6">1</text>
<text x="396.4" y="35.6">1</text>
<text x="53.1" y="40.9">1</text>
<text x="56.6" y="39.1">1</text>
<text x="113.6" y="37">1</text>
<text x="129.6" y="37">1</text>
<text x="396.4" y="39.1">2</text>
<text x="53.1" y="44.4">2</text>
<text x="56.6" y="42.7">2</text>
<text x="109.1" y="46.2">1</text>
<text x="113.6" y="47.6">1</text>
<text x="129.6" y="47.6">1</text>
<text x="134.1" y="46.2">1</text>
<text x="396.4" y="42.7">3</text>
<text x="396.4" y="46.2">4</text>
<text x="396.4" y="49.7">5</text>
<text x="396.4" y="53.2">6</text>
<text x="264.2" y="55">1</text>
<text x="264.2" y="58.5">2</text>
<text x="267.7" y="56.8">1</text>
<text x="396.4" y="56.8">7</text>
<text x="267.7" y="60.3">2</text>
<text x="396.4" y="60.3">8</text>
<text x="128.5" y="88.5">1</text>
<text x="133" y="89.9">EN</text>
<text x="143.5" y="89.9">VMOT</text>
<text x="155.2" y="88.5">16</text>
<text x="396.4" y="88.5">1</text>
<text x="128.5" y="95.6">3</text>
<text x="128.5" y="92">2</text>
<text x="133" y="93.5">MS1</text>
<text x="145.5" y="93.5">GND</text>
<text x="155.2" y="92">15</text>
<text x="155.2" y="95.6">14</text>
<text x="396.4" y="92">2</text>
<text x="396.4" y="95.6">3</text>
<text x="128.5" y="99.1">4</text>
<text x="133" y="100.5">UART</text>
<text x="133" y="97">MS2</text>
<text x="145.9" y="97">M1B</text>
<text x="145.9" y="100.5">M1A</text>
<text x="155.2" y="99.1">13</text>
<text x="183" y="97.3">1</text>
<text x="183" y="100.9">2</text>
<text x="396.4" y="99.1">4</text>
<text x="128.5" y="106.2">6</text>
<text x="128.5" y="102.6">5</text>
<text x="133" y="107.6">CLK</text>
<text x="133" y="104">PDN</text>
<text x="145.9" y="107.6">M2B</text>
<text x="145.9" y="104">M2A</text>
<text x="155.2" y="102.6">12</text>
<text x="155.2" y="106.2">11</text>
<text x="183" y="104.4">3</text>
<text x="183" y="107.9">4</text>
<text x="396.4" y="102.6">5</text>
<text x="396.4" y="106.2">6</text>
<text x="128.5" y="113.2">8</text>
<text x="128.5" y="109.7">7</text>
<text x="133" y="111.1">STEP</text>
<text x="145.7" y="111.1">VDD</text>
<text x="155.2" y="109.7">10</text>
<text x="155.2" y="113.2">9</text>
<text x="396.4" y="109.7">7</text>
<text x="396.4" y="113.2">8</text>
<text x="133" y="114.6">DIR</text>
<text x="145.5" y="114.6">GND</text>
<text x="265.9" y="116.7">1</text>
<text x="269.4" y="118.5">1</text>
<text x="265.9" y="120.3">2</text>
<text x="265.9" y="123.8">3</text>
<text x="269.4" y="122">2</text>
<text x="269.4" y="125.6">3</text>
<text x="128.5" y="136.1">2</text>
<text x="128.5" y="132.6">1</text>
<text x="133" y="137.5">MS1</text>
<text x="133" y="134">EN</text>
<text x="143.5" y="134">VMOT</text>
<text x="145.5" y="137.5">GND</text>
<text x="155.2" y="132.6">16</text>
<text x="155.2" y="136.1">15</text>
<text x="391.2" y="137.9">1</text>
<text x="128.5" y="143.2">4</text>
<text x="128.5" y="139.7">3</text>
<text x="133" y="141.1">MS2</text>
<text x="145.9" y="141.1">M1B</text>
<text x="155.2" y="139.7">14</text>
<text x="155.2" y="143.2">13</text>
<text x="183" y="141.4">1</text>
<text x="391.2" y="141.4">2</text>
<text x="394.7" y="139.7">1</text>
<text x="394.7" y="143.2">2</text>
<text x="128.5" y="146.7">5</text>
<text x="133" y="148.1">PDN</text>
<text x="133" y="144.6">UART</text>
<text x="145.9" y="144.6">M1A</text>
<text x="145.9" y="148.1">M2A</text>
<text x="155.2" y="146.7">12</text>
<text x="183" y="145">2</text>
<text x="183" y="148.5">3</text>
<text x="391.2" y="145">3</text>
<text x="391.2" y="148.5">4</text>
<text x="394.7" y="146.7">3</text>
<text x="128.5" y="153.8">7</text>
<text x="128.5" y="150.2">6</text>
<text x="133" y="155.2">STEP</text>
<text x="133" y="151.7">CLK</text>
<text x="145.7" y="155.2">VDD</text>
<text x="145.9" y="151.7">M2B</text>
<text x="155.2" y="150.2">11</text>
<text x="155.2" y="153.8">10</text>
<text x="183" y="152">4</text>
<text x="264.2" y="155.5">1</text>
<text x="391.2" y="152">5</text>
<text x="391.2" y="155.5">6</text>
<text x="394.7" y="150.2">4</text>
<text x="394.7" y="153.8">5</text>
<text x="128.5" y="157.3">8</text>
<text x="133" y="158.7">DIR</text>
<text x="145.5" y="158.7">GND</text>
<text x="155.2" y="157.3">9</text>
<text x="264.2" y="159.1">2</text>
<text x="267.7" y="157.3">1</text>
<text x="267.7" y="160.8">2</text>
<text x="391.2" y="159.1">7</text>
<text x="394.7" y="157.3">6</text>
<text x="394.7" y="160.8">7</text>
<text x="264.2" y="162.6">3</text>
<text x="267.7" y="164.4">3</text>
<text x="391.2" y="162.6">8</text>
<text x="391.2" y="166.1">9</text>
<text x="394.7" y="164.4">8</text>
<text x="394.7" y="167.9">9</text>
<text x="389.1" y="169.7">10</text>
<text x="394.7" y="171.4">10</text>
<text x="128.5" y="178.5">1</text>
<text x="133" y="179.9">EN</text>
<text x="143.5" y="179.9">VMOT</text>
<text x="155.2" y="178.5">16</text>
<text x="128.5" y="185.5">3</text>
<text x="128.5" y="182">2</text>
<text x="133" y="183.4">MS1</text>
<text x="145.5" y="183.4">GND</text>
<text x="155.2" y="182">15</text>
<text x="155.2" y="185.5">14</text>
<text x="128.5" y="189.1">4</text>
<text x="133" y="190.5">UART</text>
<text x="133" y="186.9">MS2</text>
<text x="145.9" y="186.9">M1B</text>
<text x="145.9" y="190.5">M1A</text>
<text x="155.2" y="189.1">13</text>
<text x="183" y="187.3">1</text>
<text x="183" y="190.8">2</text>
<text x="391.2" y="190.8">1</text>
<text x="128.5" y="196.1">6</text>
<text x="128.5" y="192.6">5</text>
<text x="133" y="197.5">CLK</text>
<text x="133" y="194">PDN</text>
<text x="145.9" y="197.5">M2B</text>
<text x="145.9" y="194">M2A</text>
<text x="155.2" y="192.6">12</text>
<text x="155.2" y="196.1">11</text>
<text x="183" y="194.3">3</text>
<text x="183" y="197.9">4</text>
<text x="391.2" y="194.3">2</text>
<text x="391.2" y="197.9">3</text>
<text x="394.7" y="192.6">1</text>
<text x="394.7" y="196.1">2</text>
<text x="128.5" y="203.2">8</text>
<text x="128.5" y="199.6">7</text>
<text x="133" y="201">STEP</text>
<text x="145.7" y="201">VDD</text>
<text x="155.2" y="199.6">10</text>
<text x="155.2" y="203.2">9</text>
<text x="391.2" y="201.4">4</text>
<text x="394.7" y="199.6">3</text>
<text x="394.7" y="203.2">4</text>
<text x="133" y="204.6">DIR</text>
<text x="145.5" y="204.6">GND</text>
<text x="391.2" y="204.9">5</text>
<text x="391.2" y="208.5">6</text>
<text x="394.7" y="206.7">5</text>
<text x="262.4" y="212">1</text>
<text x="262.4" y="215.5">2</text>
<text x="394.7" y="210.2">6</text>
<text x="262.4" y="219">3</text>
<text x="262.4" y="222.6">4</text>
</g>
<g font-size="3.2">
<text x="35" y="91.7">3</text>
<text x="35" y="95.2">2</text>
<text x="35" y="98.7">1</text>
<text x="35" y="116.4">3</text>
<text x="35" y="119.9">2</text>
<text x="35" y="123.4">1</text>
<text x="35" y="141.1">3</text>
<text x="35" y="148.1">1</text>
<text x="35" y="144.6">2</text>
<text x="35" y="167.5">3</text>
<text x="35" y="171.1">2</text>
<text x="35" y="174.6">1</text>
<text x="35" y="192.2">3</text>
<text x="35" y="195.8">2</text>
<text x="35" y="199.3">1</text>
</g>
<g font-size="2.5" fill="#838383">
<text x="366.8" y="29.6">POWER</text>
<text x="366.8" y="82.5">DIGITAL</text>
<text x="366.8" y="133.7">DIGITAL</text>
<text x="366.8" y="186.6">ANALOG</text>
</g>
<g font-size="2.5" fill="#00f">
<text x="140.1" y="106.1" transform="rotate(-90 140.1 106.1)">INDEX17</text>
<text x="140.1" y="150.2" transform="rotate(-90 140.1 150.2)">INDEX17</text>
<text x="140.1" y="196" transform="rotate(-90 140.1 196)">INDEX17</text>
</g>
<g font-size="2.1" fill="#a54b4b">
<text x="359.9" y="33.5">P1</text>
<text x="370.1" y="35.2">P1</text>
<text x="355.9" y="37">IOREF</text>
<text x="358.3" y="40.5">RST</text>
<text x="370.1" y="38.8">IOREF</text>
<text x="358.4" y="44.1">3V3</text>
<text x="359.7" y="47.6">5V</text>
<text x="370.1" y="42.3">RST</text>
<text x="370.1" y="45.8">3V3</text>
<text x="355" y="51.1">GND_1</text>
<text x="370.1" y="49.3">5V</text>
<text x="370.1" y="52.9">GND_1</text>
<text x="355" y="54.7">GND_2</text>
<text x="358.6" y="58.2">VIN</text>
<text x="370.1" y="56.4">GND_2</text>
<text x="370.1" y="59.9">VIN</text>
<text x="359.5" y="86.4">D0</text>
<text x="359.5" y="89.9">D1</text>
<text x="370.1" y="88.1">D0</text>
<text x="359.5" y="93.5">D2</text>
<text x="370.1" y="91.7">D1</text>
<text x="370.1" y="95.2">D2</text>
<text x="359.5" y="97">D3</text>
<text x="359.5" y="100.5">D4</text>
<text x="370.1" y="98.7">D3</text>
<text x="359.5" y="104">D5</text>
<text x="359.5" y="107.6">D6</text>
<text x="370.1" y="102.3">D4</text>
<text x="370.1" y="105.8">D5</text>
<text x="359.5" y="111.1">D7</text>
<text x="370.1" y="109.3">D6</text>
<text x="370.1" y="112.8">D7</text>
<text x="359.5" y="137.6">D8</text>
<text x="359.5" y="141.1">D9</text>
<text x="370.1" y="139.3">D8</text>
<text x="370.1" y="142.8">D9</text>
<text x="358.2" y="144.6">D10</text>
<text x="358.2" y="148.1">D11</text>
<text x="370.1" y="146.3">D10</text>
<text x="370.1" y="149.9">D11</text>
<text x="358.2" y="151.7">D12</text>
<text x="358.2" y="155.2">D13</text>
<text x="370.1" y="153.4">D12</text>
<text x="355" y="158.7">GND_3</text>
<text x="370.1" y="156.9">D13</text>
<text x="370.1" y="160.5">GND_3</text>
<text x="353.3" y="165.8">A4(SDA)</text>
<text x="357" y="162.3">AREF</text>
<text x="370.1" y="164">AREF</text>
<text x="370.1" y="167.5">AD4/SDA</text>
<text x="353.7" y="169.3">A5(SCL)</text>
<text x="370.1" y="171">AD5/SCL</text>
<text x="359.7" y="190.5">A0</text>
<text x="359.7" y="194">A1</text>
<text x="359.7" y="197.5">A2</text>
<text x="370.1" y="192.2">A0</text>
<text x="370.1" y="195.7">A1</text>
<text x="359.7" y="201.1">A3</text>
<text x="370.1" y="199.3">A2</text>
<text x="370.1" y="202.8">A3</text>
<text x="359.7" y="204.6">A4</text>
<text x="359.7" y="208.1">A5</text>
<text x="370.1" y="206.3">A4</text>
<text x="370.1" y="209.8">A5</text>
</g>
</svg>
